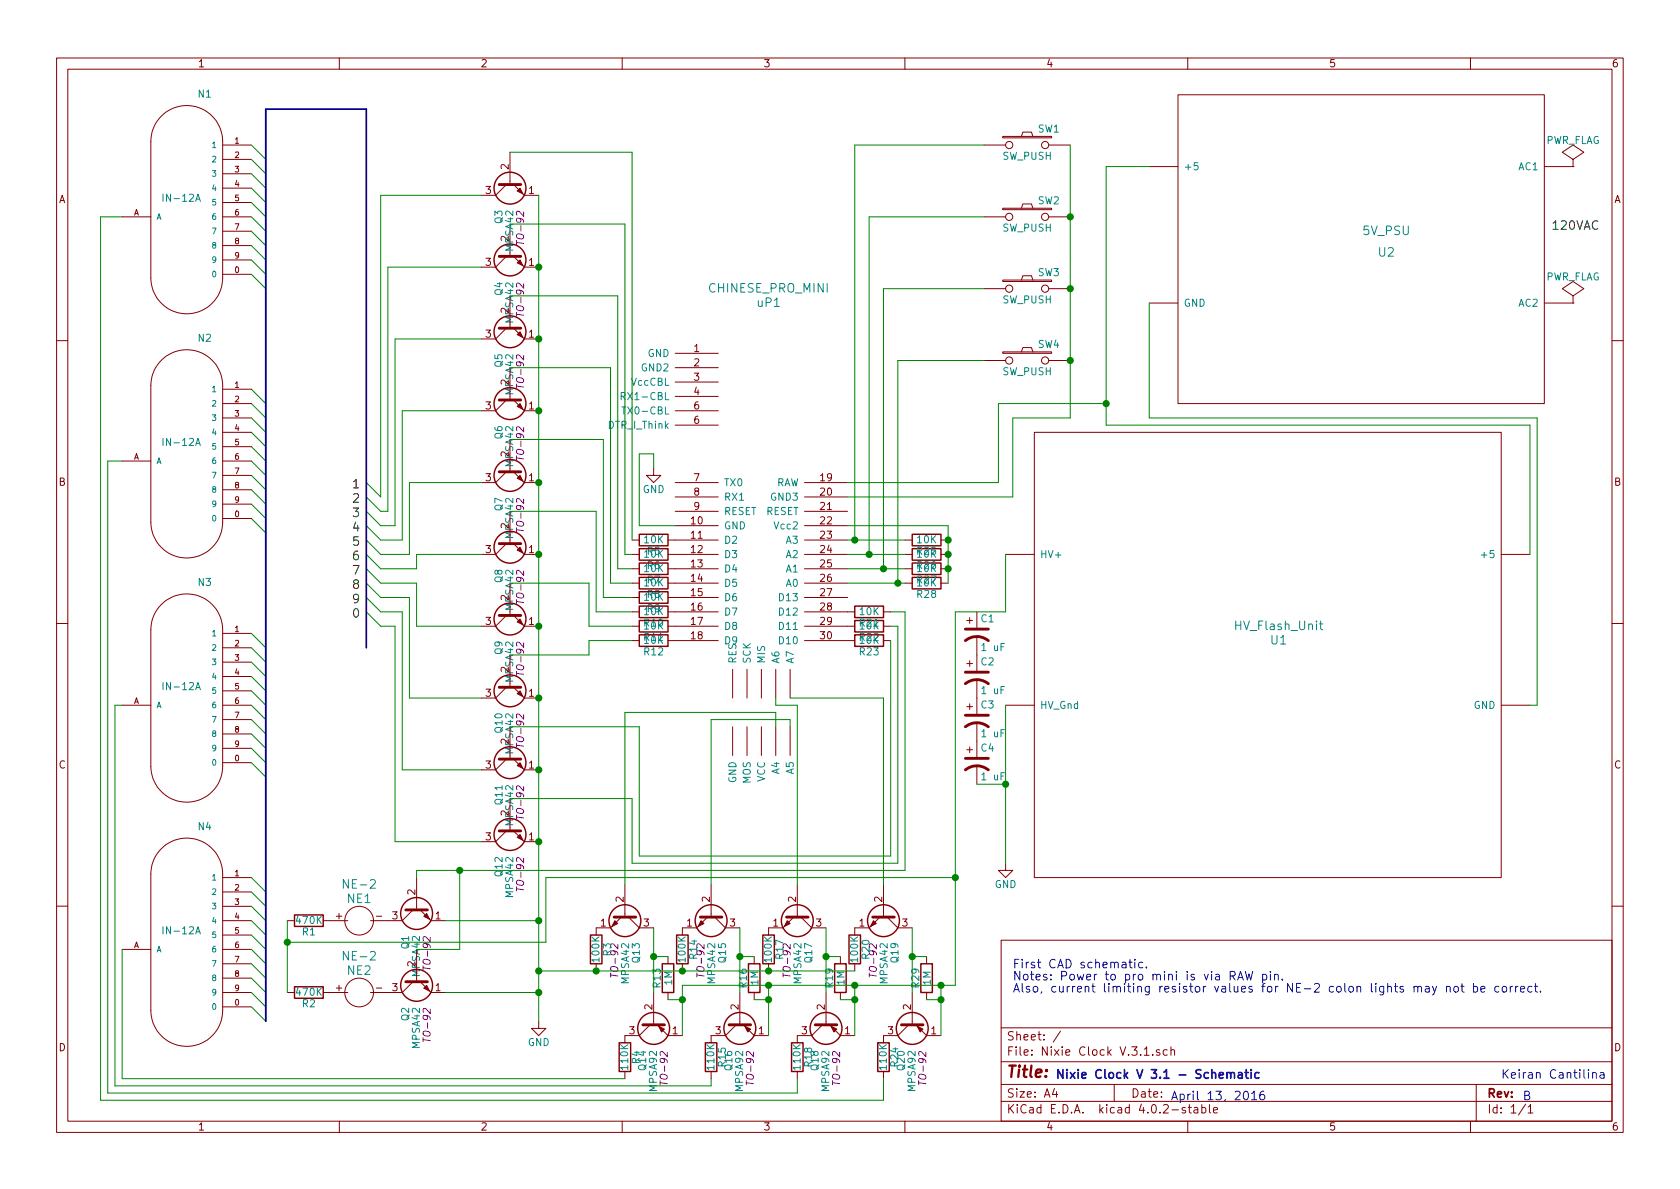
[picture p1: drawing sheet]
<svg xmlns="http://www.w3.org/2000/svg" width="297mm" height="210mm" viewBox="0 0 297 210" stroke-linecap="round" stroke-linejoin="round" font-family="sans-serif">
<g fill="none" stroke="#840000" stroke-width=".18">
<path d="M10 10.3h277v189.9h-277zM12 12.2h273v186.1h-273zM60 10.3v1.9M110 10.3v1.9M160 10.3v1.9M208.3 16.8h64.7v54.6h-64.7zM210 10.3v1.9M260 10.3v1.9M21.6 38.3h5.1M28.5 20.5a6.3 6.3 0 0 1 6.9-1.4 6.3 6.3 0 0 1 4 5.9v24.1a6.3 6.3 0 0 1-6.4 6.4 6.3 6.3 0 0 1-6.3-6.4v-24.1a6.3 6.3 0 0 1 1.8-4.5zM39.4 25.6h5M39.4 28.2h5"/>
<path d="M39.4 30.7h5M39.4 33.3h5M39.4 35.8h5M39.4 38.3h5M89.5 32.6l-1.9 1.9h-2.5M90.2 26.9v5.7M90.2 39.6v5.7M90.8 32.6l1.9 1.9h2.5M174 25.6h3.8M174 38.3h3.8M177.3 24.1h8.6v.3h-8.6zM177.3 36.8h8.6v.3h-8.6z"/>
<path d="M180.6 24.1l.2-.7h1.6l.2 .7M180.6 36.8l.2-.7h1.6l.2 .7M185.4 25.6h3.8M185.4 38.3h3.8M203.2 29.5h5.1M273 29.5h5.1M278.1 29.5h.1M278.1 28.2l1.9-1.3-1.9-1.3-1.9 1.3 1.9 1.3v1.3M39.4 48.5h5M39.4 40.9h5M39.4 43.4h5M39.4 46h5"/>
<path d="M89.5 45.3l-1.9 1.9h-2.5M89.5 58l-1.9 1.9h-2.5M90.2 52.3v5.7M90.8 45.3l1.9 1.9h2.5M90.8 58l1.9 1.9h2.5M174 51h3.8M177.3 49.5h8.6v.3h-8.6zM180.6 49.5l.2-.7h1.6l.2 .7M185.4 51h3.8M203.2 53.6h5.1M273 53.6h5.1M278.1 53.6h.1"/>
<path d="M278.1 52.3l1.9-1.3-1.9-1.2-1.9 1.2 1.9 1.3v1.3M10 60.2h2M28.5 63.7a6.3 6.3 0 0 1 6.9-1.4 6.3 6.3 0 0 1 4 5.9v24.1a6.3 6.3 0 0 1-6.4 6.4 6.3 6.3 0 0 1-6.3-6.4v-24.1a6.3 6.3 0 0 1 1.8-4.5zM39.4 68.8h5M39.4 71.4h5M39.4 73.9h5M39.4 76.4h5M39.4 79h5M89.5 70.7l-1.9 1.9h-2.5M90.2 65v5.7M90.2 77.7v5.7M90.8 70.7l1.9 1.9h2.5"/>
<path d="M119.4 72.6h7.6M119.4 62.5h7.6M119.4 65h7.6M119.4 67.6h7.6M119.4 70.1h7.6M119.4 75.2h7.6M174 63.7h3.8M177.3 62.2h8.6v.3h-8.6zM180.6 62.2l.2-.7h1.6l.2 .7M182.9 76.4h82.5v78.8h-82.5zM185.4 63.7h3.8M285 60.2h2"/>
<path d="M21.6 81.5h5.1M39.4 91.7h5M39.4 81.5h5M39.4 84.1h5M39.4 86.6h5M39.4 89.1h5M89.5 83.4l-1.9 1.9h-2.5M89.5 96.1l-1.9 1.9h-2.5M90.2 90.4v5.7M90.8 83.4l1.9 1.9h2.5M90.8 96.1l1.9 1.9h2.5M111.8 98h1.2"/>
<path d="M111.8 95.5h1.2M115.6 82.8v1.3h1.2l-1.2 1.2-1.3-1.2h1.3M118.1 98h8.9M118.1 95.5h8.9M119.4 85.3h7.6M119.4 87.9h7.6M119.4 90.4h7.6M119.4 93h7.6M142.2 85.3h7.7M142.2 98h7.7M142.2 95.5h7.7M142.2 87.9h7.7"/>
<path d="M142.2 90.4h7.7M142.2 93h7.7M160 98h1.3M160 95.5h1.3M166.4 98h1.2M166.4 95.5h1.2M177.8 98h5.1M265.4 98h5.1M10 110.3h2M28.5 106.9a6.3 6.3 0 0 1 6.9-1.4 6.3 6.3 0 0 1 4 5.9v24.1a6.3 6.3 0 0 1-6.4 6.4 6.3 6.3 0 0 1-6.3-6.4v-24.1a6.3 6.3 0 0 1 1.8-4.5zM39.4 112h5M39.4 114.5h5"/>
<path d="M39.4 117.1h5M39.4 119.6h5M89.5 108.8l-1.9 1.9h-2.5M90.2 103.1v5.7M90.2 115.8v5.7M90.8 108.8l1.9 1.9h2.5M111.8 110.7h1.2M111.8 100.6h1.2M111.8 103.1h1.2M111.8 105.7h1.2M111.8 108.2h1.2M111.8 113.3h1.2"/>
<path d="M118.1 110.7h8.9M118.1 100.6h8.9M118.1 103.1h8.9M118.1 105.7h8.9M118.1 108.2h8.9M118.1 113.3h8.9M129.5 118.4v5M132.1 118.4v5M134.6 118.4v5M137.2 118.4v5M139.7 118.4v5M142.2 110.7h8.9"/>
<path d="M142.2 100.6h7.7M142.2 103.1h7.7M142.2 105.7h7.7M142.2 108.2h8.9M142.2 113.3h8.9M156.2 110.7h1.3M156.2 108.2h1.3M156.2 113.3h1.3M160 100.6h1.3M160 103.1h1.3M166.4 100.6h1.2M166.4 103.1h1.2"/>
<path d="M170.9 109.7h1.1M170.9 117.3h1.1M171.4 109.2v1M171.4 116.8v1.1M172.7 108.2v2.8M172.7 112.5v6.1M285 110.3h2M21.6 124.7h5.1M39.4 134.9h5M39.4 122.2h5M39.4 124.7h5M39.4 127.2h5"/>
<path d="M39.4 129.8h5M39.4 132.3h5M89.5 121.5l-1.9 1.9h-2.5M89.5 134.2l-1.9 1.9h-2.5M90.2 128.5v5.7M90.8 121.5l1.9 1.9h2.5M90.8 134.2l1.9 1.9h2.5M129.5 128.5v5.1M132.1 128.5v5.1M134.6 128.5v5.1M137.2 128.5v5.1M139.7 128.5v5.1"/>
<path d="M170.9 125h1.1M170.9 132.6h1.1M171.4 124.5v1M171.4 132.1v1M172.7 120.1v6.1M172.7 127.8v6.1M172.7 135.4v3.3M177.8 124.7h5.1M265.4 124.7h5.1M28.5 150.1a6.3 6.3 0 0 1 6.9-1.4 6.3 6.3 0 0 1 4 5.9v24.1a6.3 6.3 0 0 1-6.4 6.3 6.3 6.3 0 0 1-6.3-6.3v-24.1a6.3 6.3 0 0 1 1.8-4.5zM39.4 155.2h5M39.4 157.7h5"/>
<path d="M73.7 155.2v5.7M89.5 146.9l-1.9 1.9h-2.5M90.2 141.2v5.7M90.8 146.9l1.9 1.9h2.5M110.5 156.5v5.7M125.7 156.5v5.7M141 156.5v5.7M156.2 156.5v5.7M177.8 152.6v1.3h1.3l-1.3 1.3-1.3-1.3h1.3M10 160.2h2M21.6 167.9h5.1M39.4 178h5"/>
<path d="M39.4 160.3h5M39.4 162.8h5M39.4 165.3h5M39.4 167.9h5M39.4 170.4h5M39.4 173h5M39.4 175.5h5M50.8 162.8h1.3M50.8 175.5h1.3M57.1 162.8h4.4M57.1 175.5h4.4M73 160.9l-1.9 1.9h-5.6"/>
<path d="M73 173.6l-1.9 1.9h-5.6M73.7 167.9v5.7M74.3 160.9l1.9 1.9h2.5M74.3 173.6l1.9 1.9h2.5M105.4 170.4v1.3M109.9 162.2l-2 1.9h-2.5v1.2M111.1 162.2l1.9 1.9h2.6M115.6 175.5v5.7M118.1 169.2v1.2M118.1 175.5v1.3M120.6 170.4v1.3M125.1 162.2l-1.9 1.9h-2.6v1.2"/>
<path d="M126.4 162.2l1.9 1.9h2.5M130.8 175.5v5.7M133.3 169.2v1.2M133.3 175.5v1.3M135.9 170.4v1.3M140.3 162.2l-1.9 1.9h-2.5v1.2M141.6 162.2l1.9 1.9h2.5M146 175.5v5.7M148.6 169.2v1.2M148.6 175.5v1.3M151.1 170.4v1.3M155.6 162.2l-1.9 1.9h-2.6v1.2"/>
<path d="M156.8 162.2l1.9 1.9h2.6M161.3 175.5v5.7M163.8 169.2v1.2M163.8 175.5v1.3M177 166.3h108v32h-108zM285 160.2h2M60 198.3v1.9M95.2 180.6v1.3h1.3l-1.3 1.2-1.2-1.2h1.2M110 198.3v1.9M110.5 189.5v1.2M114.9 181.2l-1.9 1.9h-2.5v1.3M116.2 181.2l1.9 1.9h2.5"/>
<path d="M125.7 189.5v1.2M130.2 181.2l-1.9 1.9h-2.6v1.3M131.4 181.2l1.9 1.9h2.6M141 189.5v1.2M145.4 181.2l-1.9 1.9h-2.5v1.3M146.7 181.2l1.9 1.9h2.5M156.2 189.5v1.2M160 198.3v1.9M160.7 181.2l-2 1.9h-2.5v1.3M161.9 181.2l1.9 1.9h2.6M177 194.8h108M177 191.8h108"/>
<path d="M177 187.8h108M177 181.8h108M186.4 192.5l-.3 1h.9M186.8 193v1M187.5 182.3l-1.3 2M197 191.8v3M202.3 186.6h.9M203.8 186.5v.1M205 185.7a.37 .37 0 0 0-.6 .1l.1 .2 .5 .2 .1 .1-.2 .3-.5-.1M206.4 185.7l-.5-.1-.2 .3v.6l.2 .1 .5-.1M207 185.7l.2-.1 .4 .1 .1 .9M207 185.1v1.5"/>
<path d="M209.6 195.9a.37 .37 0 0 0-.6 .1l.1 .3 .5 .1 .1 .1-.3 .3-.4-.1M210 198.3v1.9M210.1 195.8h.5M210.3 195.3v1.3l.3 .2M211.2 195.9h.5l.1 .9M211.8 196.2l-.5 .1-.2 .2 .2 .3 .5-.1M212.5 195.9l.4-.1 .3 .3-.1 .6h-.6M212.5 195.3v1.5M213.8 195.3v1.3l.2 .2M214.6 196.3l.7-.1-.1-.3-.4-.1-.2 .2v.7h.6M260 198.3v1.9M261 191.8v6.5"/>
<path d="M269.7 195.2l-1.2 2M270.2 195.8l.4-.5v1.5M270.2 196.8h.8"/>
<circle cx="178.4" cy="38.3" r=".63"/>
<circle cx="178.4" cy="25.6" r=".63"/>
<circle cx="184.8" cy="38.3" r=".63"/>
<circle cx="184.8" cy="25.6" r=".63"/>
<circle cx="178.4" cy="51" r=".63"/>
<circle cx="184.8" cy="51" r=".63"/>
<circle cx="178.4" cy="63.7" r=".63"/>
<circle cx="184.8" cy="63.7" r=".63"/>
<circle cx="63.5" cy="175.5" r="2.54"/>
<circle cx="63.5" cy="162.8" r="2.54"/>
</g>
<path d="M34.6 35.6l.4-1.3 .4 1.3M34.6 78.8l.4-1.3 .4 1.3M109.8 70.1l.6-.1 .1-.5-.7-.1v1.3M110 72h.7M110.1 70.1l.4 .6M233.3 110.3h.6M233.5 109.8v1.3l.4 .2M34.6 122l.4-1.3 .4 1.3M34.6 165.1l.4-1.2 .4 1.2" fill="none" stroke="#008484" stroke-width=".18"/>
<g fill="none" stroke="#008400" stroke-width=".18">
<path d="M21.6 38.3h-3.8v156.3h138.4v-3.9M44.4 25.6l2.6 2.6M44.4 28.2l2.6 2.5M44.4 30.7l2.6 2.6M44.4 33.3l2.6 2.5M44.4 35.8l2.6 2.5M44.4 38.3l2.6 2.6M85.1 34.5h-17.8v53.4l-2.5-2.6M90.2 39.6h20.3v58.4h1.3M90.2 26.9h21.6v68.6M95.2 34.5v146.1M174 25.6h-22.9v69.9"/>
<path d="M174 38.3h-20.3v59.7M189.2 25.6v48.3h-10.1v14h-29.2M203.2 29.5h-7.6v45.7h74.9v22.8M44.4 40.9l2.6 2.5M44.4 43.4l2.6 2.6M44.4 46l2.6 2.5M44.4 48.5l2.6 2.5M85.1 47.2h-16.5v43.2h-1.3l-2.5-2.5M85.1 59.9h-15.3v33.1h-2.5l-2.5-2.6M90.2 52.3h19v48.3h2.6M174 51h-17.8v49.6M203.2 53.6v20.3h68.6v50.8h-1.3"/>
<path d="M44.4 68.8l2.6 2.6M44.4 71.4l2.6 2.5M44.4 73.9l2.6 2.5M44.4 76.4l2.6 2.6M44.4 79l2.6 2.5M85.1 72.6h-14v22.9h-3.8l-2.5-2.5M90.2 65h17.7v38.1h3.9M90.2 77.7h16.5v28h5.1M174 63.7h-15.3v39.4M195.6 71.4h-19.1v13.9h-26.6M21.6 81.5h-2.6v111.8h122v-2.6M44.4 81.5l2.6 2.6"/>
<path d="M44.4 84.1l2.6 2.5M44.4 86.6l2.6 2.5M44.4 89.1l2.6 2.6M44.4 91.7l2.6 2.5M64.8 98l2.5 2.6h6.4v-2.6h11.4M85.1 85.3h-12.7v12.7h-5.1l-2.5-2.5M90.2 90.4h15.2v17.8h6.4M115.6 82.8v-2.5h-2.6v12.7h6.4M149.9 93h17.7v10.1M149.9 95.5h10.1M149.9 98h10.1M177.8 98v10.2h-8.9v66h-48.3v8.9"/>
<path d="M44.4 112l2.6 2.5M44.4 114.5l2.6 2.6M44.4 117.1l2.6 2.5M44.4 119.6l2.6 2.6M64.8 100.6l2.5 2.5h6.4v7.6h11.4M64.8 103.1l2.5 2.6h5.1v17.7h12.7M64.8 105.7l2.5 2.5h3.8v27.9h14M64.8 108.2l2.5 2.5h2.5v38.1h15.3M90.2 103.1h13.9v7.6h7.7M111.8 113.3h-7.7v2.5h-13.9M149.9 100.6h10.1M149.9 103.1h10.1"/>
<path d="M157.5 108.2h2.5v45.7h-86.3v1.3M157.5 110.7h1.2v41.9h-46.9v-11.4h-21.6M157.5 113.3v38.1h-44.5v-22.9h-22.8M21.6 124.7h-1.3v67.3h105.4v-1.3M44.4 122.2l2.6 2.5M44.4 124.7l2.6 2.5M44.4 127.2l2.6 2.6M44.4 129.8l2.6 2.5M44.4 132.3l2.6 2.6M44.4 134.9l2.6 2.5M137.2 128.5v-2.5h-26.7v30.5M137.2 123.4v1.3h3.8v31.8"/>
<path d="M139.7 123.4h16.5v33.1M139.7 128.5v-1.3h-14v29.3M172.7 138.7h5.1M177.8 124.7v27.9M44.4 155.2l2.6 2.5M44.4 157.7l2.6 2.6M81.3 153.9v14h-7.6M168.9 155.2h-72.4v11.4h-45.7M21.6 167.9v22.8h88.9M44.4 160.3l2.6 2.5M44.4 162.8l2.6 2.5M44.4 165.3l2.6 2.6"/>
<path d="M44.4 167.9l2.6 2.5M44.4 170.4l2.6 2.6M44.4 173l2.6 2.5M44.4 175.5l2.6 2.5M44.4 178l2.6 2.6M50.8 162.8v12.7M78.7 162.8h16.5M78.7 175.5h16.5M95.2 171.7h55.9M115.6 164.1v11.4M115.6 169.2h2.5M118.1 176.8h2.5"/>
<path d="M130.8 164.1v11.4M130.8 169.2h2.5M133.3 176.8h2.6M135.9 174.2v8.9M146 164.1v11.4M146 169.2h2.6M148.6 176.8h2.5M151.1 174.2v8.9M161.3 164.1v11.4M161.3 169.2h2.5M163.8 176.8h2.6M166.4 174.2v8.9"/>
</g>
<g fill="none" stroke="#840000" stroke-width=".25">
<path d="M113 94.5h5.1v2h-5.1zM113 97h5.1v2.1h-5.1zM113 99.6h5.1v2h-5.1zM161.3 99.6h5.1v2h-5.1zM161.3 97h5.1v2.1h-5.1zM161.3 94.5h5.1v2h-5.1zM113 102.1h5.1v2h-5.1zM113 104.6h5.1v2.1h-5.1zM113 107.2h5.1v2h-5.1zM113 109.7h5.1v2.1h-5.1zM113 112.3h5.1v2h-5.1zM151.1 109.7h5.1v2.1h-5.1z"/>
<path d="M151.1 112.3h5.1v2h-5.1zM151.1 107.2h5.1v2h-5.1zM161.3 102.1h5.1v2h-5.1zM52.1 161.8h5v2h-5zM52.1 174.5h5v2h-5zM104.4 165.3h2v5.1h-2zM117.1 170.4h2v5.1h-2zM119.6 165.3h2.1v5.1h-2.1zM132.3 170.4h2.1v5.1h-2.1zM134.9 165.3h2v5.1h-2zM147.6 170.4h2v5.1h-2zM150.1 165.3h2v5.1h-2z"/>
<path d="M162.8 170.4h2v5.1h-2zM109.5 184.4h2v5.1h-2zM124.7 184.4h2v5.1h-2zM140 184.4h2v5.1h-2zM155.2 184.4h2v5.1h-2z"/>
<circle cx="90.2" cy="33.3" r="2.82"/>
<circle cx="90.2" cy="46" r="2.82"/>
<circle cx="90.2" cy="58.7" r="2.82"/>
<circle cx="90.2" cy="71.4" r="2.82"/>
<circle cx="90.2" cy="96.8" r="2.82"/>
<circle cx="90.2" cy="84.1" r="2.82"/>
<circle cx="90.2" cy="109.5" r="2.82"/>
<circle cx="90.2" cy="122.2" r="2.82"/>
<circle cx="90.2" cy="134.9" r="2.82"/>
<circle cx="90.2" cy="147.6" r="2.82"/>
<circle cx="73.7" cy="161.5" r="2.82"/>
<circle cx="73.7" cy="174.2" r="2.82"/>
<circle cx="110.5" cy="162.8" r="2.82"/>
<circle cx="125.7" cy="162.8" r="2.82"/>
<circle cx="141" cy="162.8" r="2.82"/>
<circle cx="156.2" cy="162.8" r="2.82"/>
<circle cx="115.6" cy="181.9" r="2.82"/>
<circle cx="130.8" cy="181.9" r="2.82"/>
<circle cx="146" cy="181.9" r="2.82"/>
<circle cx="161.3" cy="181.9" r="2.82"/>
</g>
<g fill="none" stroke="#840000" stroke-width=".51">
<path d="M88.3 32.6h3.8M88.3 45.3h3.8M88.3 58h3.8M88.3 70.7h3.8M88.3 83.4h3.8M88.3 96.1h3.8M88.3 108.8h3.8M170.7 113.3a3.3 3.3 0 0 1 4.1 0M170.7 111.2h4.1M170.7 118.9h4.1M88.3 121.5h3.8M88.3 134.2h3.8"/>
<path d="M170.7 120.9a3.3 3.3 0 0 1 4.1 0M170.7 128.5a3.3 3.3 0 0 1 4.1 0M170.7 136.1a3.3 3.3 0 0 1 4.1 0M170.7 126.5h4.1M170.7 134.1h4.1M88.3 146.9h3.8M71.8 160.9h3.8M71.8 173.6h3.8M108.6 162.2h3.8M123.8 162.2h3.8M139.1 162.2h3.8M154.3 162.2h3.8"/>
</g>
<g fill="#840000" stroke="#840000" stroke-width=".18">
<path d="M91.4 46.5l.5-.5 .6 1z"/>
<path d="M91.4 59.2l.5-.5 .6 1z"/>
<path d="M91.4 71.9l.5-.5 .6 1z"/>
<path d="M91.4 84.6l.5-.5 .6 1z"/>
<path d="M91.4 97.3l.5-.5 .6 1z"/>
<path d="M91.4 110l.5-.5 .6 1z"/>
<path d="M91.4 122.7l.5-.5 .6 1z"/>
<path d="M91.4 135.4l.5-.5 .6 1z"/>
<path d="M91.4 148.1l.5-.5 .6 1z"/>
<path d="M91.4 33.8l.5-.5 .6 1z"/>
<path d="M108.7 162.8l.5 .5-1 .5z"/>
<path d="M124 162.8l.5 .5-1.1 .5z"/>
<path d="M139.2 162.8l.5 .5-1 .5z"/>
<path d="M154.4 162.8l.5 .5-1 .5z"/>
<path d="M116.5 181.5l1 .5-.5 .5z"/>
<path d="M131.7 181.5l1 .5-.5 .5z"/>
<path d="M146.9 181.5l1.1 .5-.6 .5z"/>
<path d="M162.2 181.5l1 .5-.5 .5z"/>
<path d="M75.4 161.5l.5 1.1-1-.6z"/>
<path d="M74.9 174.7l.5-.5 .5 1.1z"/>
</g>
<path d="M108 172.1v.7M123.2 172.1v.7M138.5 172.1v.7M153.7 172.1v.7" fill="none" stroke="#840084" stroke-width=".18"/>
<g fill="#840000" stroke="#840000" stroke-width=".51">
<path d="M113.7 181.2h3.8z"/>
<path d="M128.9 181.2h3.8z"/>
<path d="M144.1 181.2h3.9z"/>
<path d="M159.4 181.2h3.8z"/>
</g>
<path d="M216.9 189.8l.1-.1a.36 .36 0 0 1 .6 .2v.8M216.9 189.7v1M217.6 189.9a.35 .35 0 0 1 .3-.3 .35 .35 0 0 1 .4 .3v.8M219 189.7h.6v1M219.6 190l-.5 .1a.3 .3 0 0 0-.2 .3 .3 .3 0 0 0 .2 .3l.5-.1M220.1 189.7h.6M220.3 189.1v1.4l.4 .2M221.2 189.1v.2M221.2 189.7v1M222.6 189.7a.48 .48 0 0 0-.7 .1v.7a.48 .48 0 0 0 .7 .1" fill="none" stroke="#0000c2" stroke-width=".3"/>
<g fill="none" stroke="#0000c2" stroke-width=".18">
<path d="M199.6 170.1h.6M199.8 169.6v1.4l.4 .2M200.7 169.6v.2M200.7 170.1v1.1M202.1 170.2a.48 .48 0 0 0-.7 .1v.7a.48 .48 0 0 0 .7 .1M202.7 171v.2M217.5 172.6l.7-.1 .2-.2-.1-.4-.2-.1h-.6v1.5M217.9 172.6l.5 .7M218.8 173.3l.5-1.5 .5 1.5M218.9 172.9h.8M220.2 171.8l.3 1.5 .3-1.1 .3 1.1 .4-1.5M223.2 172.4a.48 .48 0 0 1 .7 0v.7a.48 .48 0 0 1-.7 .1"/>
<path d="M223.2 172.3v1.5M224.6 171.8v.1M224.6 172.3v1M225.3 172.4h.1a.36 .36 0 0 1 .6 .1v.8M225.3 172.3v1M226.7 173.1v.2M252 174.5h.6l.1 .9M252.7 174.8h-.5a.3 .3 0 0 0-.2 .3 .3 .3 0 0 0 .2 .3h.5M253.3 174.4l.3 1M254 174.4l-.5 1.4-.2 .1M255.8 174.6v-.1a.36 .36 0 0 1 .6 .1v.8M255.8 174.4v1"/>
<path d="M257.1 174.6l.3-.2 .4 .2 .1 .6-.2 .2h-.3l-.3-.1zM258.3 174.4h.6M258.5 173.9v1.3l.4 .2M260.5 174.5a.48 .48 0 0 1 .7 .1v.7a.48 .48 0 0 1-.7 .1M260.5 173.9v1.5M261.8 174.9l.8-.1-.1-.3-.4-.1-.3 .2 .1 .8h.6M265 174.5a.48 .48 0 0 0-.6 .1v.7a.48 .48 0 0 0 .6 .1M265.7 174.6l.2-.2 .4 .2 .1 .6-.2 .2h-.3l-.2-.1zM267 174.4v1M267.5 174.4l-.3 .1-.2 .2M268 174.4v1M268.4 174.4l-.3 .1-.1 .2"/>
<path d="M268.8 174.9l.8-.1-.1-.3-.4-.1-.3 .2 .1 .8h.6M270.9 174.5a.48 .48 0 0 0-.7 .1v.7a.48 .48 0 0 0 .7 .1M271.3 174.4h.6M271.5 173.9v1.3l.4 .2M272.4 175.3v.1M221.3 193.4l.4-.4v1.5M221.3 194.5h.9M223.5 193a.62 .62 0 0 0-.8 .6l.1 .7a.48 .48 0 0 0 .8-.1l-.1-.5a.48 .48 0 0 0-.8 .1M281.6 189.8l.1-.1a.36 .36 0 0 1 .5 .2v.8M281.6 189.7v1M283 189.7h.5l.1 1M283.6 190l-.5 .1a.3 .3 0 0 0-.2 .3 .3 .3 0 0 0 .2 .3l.5-.1"/>
</g>
<path d="M64.8 114.5v-95.2h-17.8v161.3" fill="none" stroke="#000084" stroke-width=".3"/>
<g fill="#008400" stroke="#008400" stroke-width=".25">
<circle cx="95.3" cy="47.2" r=".51"/>
<circle cx="95.3" cy="59.9" r=".51"/>
<circle cx="95.3" cy="72.6" r=".51"/>
<circle cx="95.3" cy="85.3" r=".51"/>
<circle cx="95.3" cy="98" r=".51"/>
<circle cx="95.3" cy="110.7" r=".51"/>
<circle cx="95.3" cy="123.4" r=".51"/>
<circle cx="95.3" cy="136.1" r=".51"/>
<circle cx="95.3" cy="148.8" r=".51"/>
<circle cx="135.9" cy="171.7" r=".51"/>
<circle cx="120.7" cy="171.7" r=".51"/>
<circle cx="95.3" cy="171.7" r=".51"/>
<circle cx="105.4" cy="171.7" r=".51"/>
<circle cx="135.9" cy="174.2" r=".51"/>
<circle cx="151.1" cy="174.2" r=".51"/>
<circle cx="166.4" cy="174.2" r=".51"/>
<circle cx="115.6" cy="169.2" r=".51"/>
<circle cx="120.7" cy="176.8" r=".51"/>
<circle cx="130.8" cy="169.2" r=".51"/>
<circle cx="135.9" cy="176.8" r=".51"/>
<circle cx="146.1" cy="169.2" r=".51"/>
<circle cx="151.1" cy="176.8" r=".51"/>
<circle cx="161.3" cy="169.2" r=".51"/>
<circle cx="166.4" cy="176.8" r=".51"/>
<circle cx="95.3" cy="162.8" r=".51"/>
<circle cx="95.3" cy="175.5" r=".51"/>
<circle cx="81.3" cy="153.9" r=".51"/>
<circle cx="168.9" cy="155.2" r=".51"/>
<circle cx="50.8" cy="166.6" r=".51"/>
<circle cx="167.6" cy="100.6" r=".51"/>
<circle cx="167.6" cy="98" r=".51"/>
<circle cx="167.6" cy="95.5" r=".51"/>
<circle cx="189.2" cy="38.3" r=".51"/>
<circle cx="189.2" cy="51" r=".51"/>
<circle cx="189.2" cy="63.7" r=".51"/>
<circle cx="158.8" cy="103.1" r=".51"/>
<circle cx="156.2" cy="100.6" r=".51"/>
<circle cx="153.7" cy="98" r=".51"/>
<circle cx="151.1" cy="95.5" r=".51"/>
<circle cx="195.6" cy="71.4" r=".51"/>
<circle cx="177.8" cy="138.7" r=".51"/>
</g>
<text font-size="2.8" fill="#840000" x="178" y="190.5">Title:</text>
<g font-size="2.1" fill="#008484">
<text x="241" y="41.6">5V_PSU</text>
<text x="243.8" y="45.4">U2</text>
<text x="125.5" y="51.7">CHINESE_PRO_MINI</text>
<text x="134" y="54.3">uP1</text>
<text x="218.6" y="111.4">HV_Flash_Unit</text>
<text x="224.7" y="114">U1</text>
<text x="61.1" y="157.1">NE-2</text>
<text x="61.4" y="159.7">NE1</text>
<text x="61.1" y="169.8">NE-2</text>
<text x="61.4" y="172.4">NE2</text>
</g>
<g font-size="2.1">
<text x="274.3" y="40.6">120VAC</text>
<text x="62.2" y="86.4">1</text>
<text x="62.2" y="88.9">2</text>
<text x="62.2" y="91.4">3</text>
<text x="62.2" y="94">4</text>
<text x="62.2" y="96.5">5</text>
<text x="62.2" y="99.1">6</text>
<text x="62.2" y="101.6">7</text>
<text x="62.2" y="104.1">8</text>
<text x="62.2" y="106.7">9</text>
<text x="62.2" y="109.2">0</text>
</g>
<g font-size="2.1" fill="#0000c2">
<text x="179.1" y="171.2">First CAD schematic.</text>
<text x="179.1" y="173.4">Notes: Power to pro mini is via RAW pin.</text>
<text x="179.1" y="175.5">Also, current limiting resistor values for NE-2 colon lights may not be correct.</text>
<text x="186.7" y="190.7">Nixie Clock V 3.1 - Schematic</text>
<text x="265.4" y="190.7">Keiran Cantilina</text>
<text x="207" y="194.6">April 13, 2016</text>
<text x="269.2" y="194.6">B</text>
</g>
<g font-size="2.1" fill="#840000">
<text x="178" y="184">Sheet: /</text>
<text x="178" y="186.7">File: Nixie Clock V.3.1.sch</text>
<text x="178" y="196.9">KiCad E.D.A. kicad 4.0.2-stable</text>
<text x="178" y="194.1">Size: A4</text>
<text x="200" y="194.1">Date:</text>
<text x="263" y="194.1">Rev:</text>
<text x="263" y="196.9">Id: 1/1</text>
</g>
<g font-size="1.8" fill="#840000">
<text x="35" y="11.9">1</text>
<text x="85" y="11.9">2</text>
<text x="135" y="11.9">3</text>
<text x="185" y="11.9">4</text>
<text x="235" y="11.9">5</text>
<text x="285" y="11.9">6</text>
<text x="89.9" y="29.9" transform="rotate(-90 89.9 29.9)">2</text>
<text x="10.4" y="35.9">A</text>
<text x="85.9" y="34.3">3</text>
<text x="93.5" y="34.3">1</text>
<text x="285.4" y="35.9">A</text>
<text x="85.9" y="47">3</text>
<text x="89.9" y="42.6" transform="rotate(-90 89.9 42.6)">2</text>
<text x="93.5" y="47">1</text>
<text x="85.9" y="59.7">3</text>
<text x="89.9" y="55.3" transform="rotate(-90 89.9 55.3)">2</text>
<text x="93.5" y="59.7">1</text>
<text x="122.7" y="62.2">1</text>
<text x="122.7" y="64.8">2</text>
<text x="89.9" y="68" transform="rotate(-90 89.9 68)">2</text>
<text x="122.7" y="67.3">3</text>
<text x="122.7" y="69.8">4</text>
<text x="85.9" y="72.4">3</text>
<text x="93.5" y="72.4">1</text>
<text x="122.7" y="74.9">6</text>
<text x="122.7" y="72.4">6</text>
<text x="89.9" y="80.7" transform="rotate(-90 89.9 80.7)">2</text>
<text x="10.4" y="85.9">B</text>
<text x="85.9" y="85.1">3</text>
<text x="93.5" y="85.1">1</text>
<text x="122.7" y="85.1">7</text>
<text x="122.7" y="87.6">8</text>
<text x="145.1" y="87.6">20</text>
<text x="145.1" y="85.1">19</text>
<text x="285.4" y="85.9">B</text>
<text x="89.9" y="93.4" transform="rotate(-90 89.9 93.4)">2</text>
<text x="122.2" y="92.7">10</text>
<text x="122.2" y="95.2">11</text>
<text x="122.7" y="90.2">9</text>
<text x="145.1" y="90.2">21</text>
<text x="145.1" y="92.7">22</text>
<text x="145.1" y="95.2">23</text>
<text x="85.9" y="97.8">3</text>
<text x="93.5" y="97.8">1</text>
<text x="122.2" y="97.8">12</text>
<text x="122.2" y="100.3">13</text>
<text x="145.1" y="97.8">24</text>
<text x="145.1" y="100.3">25</text>
<text x="89.9" y="106.1" transform="rotate(-90 89.9 106.1)">2</text>
<text x="122.2" y="102.9">14</text>
<text x="122.2" y="105.4">15</text>
<text x="122.2" y="107.9">16</text>
<text x="145.1" y="102.9">26</text>
<text x="145.1" y="105.4">27</text>
<text x="145.1" y="107.9">28</text>
<text x="85.9" y="110.5">3</text>
<text x="93.5" y="110.5">1</text>
<text x="122.2" y="110.5">17</text>
<text x="122.2" y="113">18</text>
<text x="145.1" y="113">30</text>
<text x="145.1" y="110.5">29</text>
<text x="89.9" y="118.8" transform="rotate(-90 89.9 118.8)">2</text>
<text x="85.9" y="123.2">3</text>
<text x="93.5" y="123.2">1</text>
<text x="89.9" y="131.5" transform="rotate(-90 89.9 131.5)">2</text>
<text x="10.4" y="135.9">C</text>
<text x="85.9" y="135.9">3</text>
<text x="93.5" y="135.9">1</text>
<text x="285.4" y="135.9">C</text>
<text x="85.9" y="148.6">3</text>
<text x="89.9" y="144.2" transform="rotate(-90 89.9 144.2)">2</text>
<text x="93.5" y="148.6">1</text>
<text x="73.4" y="158.2" transform="rotate(-90 73.4 158.2)">2</text>
<text x="110.2" y="159.5" transform="rotate(-90 110.2 159.5)">2</text>
<text x="125.5" y="159.5" transform="rotate(-90 125.5 159.5)">2</text>
<text x="140.7" y="159.5" transform="rotate(-90 140.7 159.5)">2</text>
<text x="156" y="159.5" transform="rotate(-90 156 159.5)">2</text>
<text x="59.4" y="162.6">+</text>
<text x="66.8" y="162.6">-</text>
<text x="69.4" y="162.6">3</text>
<text x="77" y="162.6">1</text>
<text x="106.2" y="163.8">1</text>
<text x="113.8" y="163.8">3</text>
<text x="121.4" y="163.8">1</text>
<text x="129.1" y="163.8">3</text>
<text x="136.7" y="163.8">1</text>
<text x="144.3" y="163.8">3</text>
<text x="151.9" y="163.8">1</text>
<text x="159.5" y="163.8">3</text>
<text x="73.4" y="170.9" transform="rotate(-90 73.4 170.9)">2</text>
<text x="59.4" y="175.3">+</text>
<text x="66.8" y="175.3">-</text>
<text x="69.4" y="175.3">3</text>
<text x="77" y="175.3">1</text>
<text x="115.3" y="178.5" transform="rotate(-90 115.3 178.5)">2</text>
<text x="130.6" y="178.5" transform="rotate(-90 130.6 178.5)">2</text>
<text x="145.8" y="178.5" transform="rotate(-90 145.8 178.5)">2</text>
<text x="161" y="178.5" transform="rotate(-90 161 178.5)">2</text>
<text x="10.4" y="185.9">D</text>
<text x="111.3" y="182.9">3</text>
<text x="118.9" y="182.9">1</text>
<text x="126.5" y="182.9">3</text>
<text x="134.1" y="182.9">1</text>
<text x="141.8" y="182.9">3</text>
<text x="149.4" y="182.9">1</text>
<text x="157" y="182.9">3</text>
<text x="164.6" y="182.9">1</text>
<text x="285.4" y="185.9">D</text>
<text x="35" y="199.9">1</text>
<text x="85" y="199.9">2</text>
<text x="135" y="199.9">3</text>
<text x="185" y="199.9">4</text>
<text x="235" y="199.9">5</text>
<text x="285" y="199.9">6</text>
</g>
<g font-size="1.8" fill="#008484">
<text x="35.1" y="17.2">N1</text>
<text x="183.5" y="23.4">SW1</text>
<text x="177.2" y="28.2">SW_PUSH</text>
<text x="273.2" y="25.4">PWR_FLAG</text>
<text x="29.2" y="35.7">IN-12A</text>
<text x="209.3" y="30.1">+5</text>
<text x="268.5" y="30.1">AC1</text>
<text x="88.8" y="39.5" transform="rotate(-90 88.8 39.5)">Q3</text>
<text x="177.2" y="40.9">SW_PUSH</text>
<text x="183.5" y="36.1">SW2</text>
<text x="88.8" y="52.2" transform="rotate(-90 88.8 52.2)">Q4</text>
<text x="177.2" y="53.6">SW_PUSH</text>
<text x="183.5" y="48.8">SW3</text>
<text x="273.2" y="49.6">PWR_FLAG</text>
<text x="209.3" y="54.2">GND</text>
<text x="268.5" y="54.2">AC2</text>
<text x="35.1" y="60.4">N2</text>
<text x="88.8" y="64.9" transform="rotate(-90 88.8 64.9)">Q5</text>
<text x="113.5" y="65.7">GND2</text>
<text x="114.4" y="63.1">GND</text>
<text x="183.5" y="61.5">SW4</text>
<text x="110.7" y="70.7">RX1-CBL</text>
<text x="111.6" y="68.2">VccCBL</text>
<text x="177.2" y="66.3">SW_PUSH</text>
<text x="88.8" y="77.6" transform="rotate(-90 88.8 77.6)">Q6</text>
<text x="107.5" y="75.8">DTR_I_Think</text>
<text x="110.9" y="73.3">TX0-CBL</text>
<text x="29.2" y="78.8">IN-12A</text>
<text x="113.6" y="87.2">GND</text>
<text x="128" y="86">TX0</text>
<text x="128" y="88.5">RX1</text>
<text x="136.3" y="88.5">GND3</text>
<text x="137" y="86">RAW</text>
<text x="88.8" y="90.3" transform="rotate(-90 88.8 90.3)">Q7</text>
<text x="128" y="91.1">RESET</text>
<text x="128" y="93.6">GND</text>
<text x="135.3" y="91.1">RESET</text>
<text x="137.1" y="93.6">Vcc2</text>
<text x="113.9" y="96.1">10K</text>
<text x="113.9" y="98.6">10K</text>
<text x="113.9" y="101.1">10K</text>
<text x="114.5" y="98.1">R5</text>
<text x="114.5" y="100.6">R6</text>
<text x="128" y="96.1">D2</text>
<text x="128" y="98.7">D3</text>
<text x="128" y="101.2">D4</text>
<text x="139" y="96.1">A3</text>
<text x="139" y="98.7">A2</text>
<text x="139" y="101.2">A1</text>
<text x="162.2" y="101.1">10K</text>
<text x="162.2" y="98.6">10K</text>
<text x="162.2" y="96.1">10K</text>
<text x="183.9" y="98.7">HV+</text>
<text x="262.4" y="98.7">+5</text>
<text x="35.1" y="103.6">N3</text>
<text x="88.8" y="103" transform="rotate(-90 88.8 103)">Q8</text>
<text x="113.9" y="103.7">10K</text>
<text x="113.9" y="106.2">10K</text>
<text x="114.5" y="103.2">R7</text>
<text x="114.5" y="105.7">R8</text>
<text x="128" y="103.8">D5</text>
<text x="128" y="106.3">D6</text>
<text x="138" y="106.3">D13</text>
<text x="139" y="103.8">A0</text>
<text x="162.2" y="105.7">R28</text>
<text x="162.2" y="103.2">R27</text>
<text x="113.9" y="108.8">10K</text>
<text x="113.9" y="113.3">R11</text>
<text x="113.9" y="111.3">10K</text>
<text x="114.5" y="108.2">R9</text>
<text x="128" y="108.8">D7</text>
<text x="128" y="111.4">D8</text>
<text x="128" y="113.9">D9</text>
<text x="138" y="113.9">D10</text>
<text x="138" y="108.8">D12</text>
<text x="138" y="111.4">D11</text>
<text x="152" y="113.3">R22</text>
<text x="152" y="110.8">R21</text>
<text x="152" y="108.8">10K</text>
<text x="173.5" y="110">C1</text>
<text x="88.8" y="115.7" transform="rotate(-90 88.8 115.7)">Q9</text>
<text x="113.9" y="115.9">R12</text>
<text x="130.2" y="117.3" transform="rotate(-90 130.2 117.3)">RES</text>
<text x="132.7" y="117.3" transform="rotate(-90 132.7 117.3)">SCK</text>
<text x="135.3" y="117.3" transform="rotate(-90 135.3 117.3)">MIS</text>
<text x="137.8" y="117.3" transform="rotate(-90 137.8 117.3)">A6</text>
<text x="140.3" y="117.3" transform="rotate(-90 140.3 117.3)">A7</text>
<text x="152" y="115.9">R23</text>
<text x="173.5" y="117.6">C2</text>
<text x="173.8" y="115.1">1 uF</text>
<text x="29.2" y="122">IN-12A</text>
<text x="173.5" y="125.3">C3</text>
<text x="173.8" y="122.7">1 uF</text>
<text x="183.9" y="125.3">HV_Gnd</text>
<text x="260.5" y="125.3">GND</text>
<text x="88.8" y="129.5" transform="rotate(-90 88.8 129.5)">Q10</text>
<text x="173.8" y="130.3">1 uF</text>
<text x="137.8" y="136.9" transform="rotate(-90 137.8 136.9)">A4</text>
<text x="140.3" y="136.9" transform="rotate(-90 140.3 136.9)">A5</text>
<text x="173.5" y="132.9">C4</text>
<text x="173.8" y="138">1 uF</text>
<text x="88.8" y="142.2" transform="rotate(-90 88.8 142.2)">Q11</text>
<text x="130.2" y="138.6" transform="rotate(-90 130.2 138.6)">GND</text>
<text x="132.7" y="138.7" transform="rotate(-90 132.7 138.7)">MOS</text>
<text x="135.3" y="138.3" transform="rotate(-90 135.3 138.3)">VCC</text>
<text x="35.1" y="146.8">N4</text>
<text x="88.8" y="154.9" transform="rotate(-90 88.8 154.9)">Q12</text>
<text x="175.8" y="157">GND</text>
<text x="29.2" y="165.2">IN-12A</text>
<text x="52.5" y="163.4">470K</text>
<text x="53.5" y="165.4">R1</text>
<text x="72.3" y="167.8" transform="rotate(-90 72.3 167.8)">Q1</text>
<text x="106" y="170" transform="rotate(-90 106 170)">100K</text>
<text x="108" y="169" transform="rotate(-90 108 169)">R3</text>
<text x="111.2" y="173.9" transform="rotate(-90 111.2 173.9)">MPSA42</text>
<text x="113.1" y="170.2" transform="rotate(-90 113.1 170.2)">Q13</text>
<text x="121.2" y="170" transform="rotate(-90 121.2 170)">100K</text>
<text x="123.2" y="169.5" transform="rotate(-90 123.2 169.5)">R14</text>
<text x="126.4" y="173.9" transform="rotate(-90 126.4 173.9)">MPSA42</text>
<text x="128.3" y="170.2" transform="rotate(-90 128.3 170.2)">Q15</text>
<text x="136.4" y="170" transform="rotate(-90 136.4 170)">100K</text>
<text x="138.5" y="169.5" transform="rotate(-90 138.5 169.5)">R17</text>
<text x="141.7" y="173.9" transform="rotate(-90 141.7 173.9)">MPSA42</text>
<text x="143.6" y="170.2" transform="rotate(-90 143.6 170.2)">Q17</text>
<text x="151.7" y="170" transform="rotate(-90 151.7 170)">100K</text>
<text x="153.7" y="169.5" transform="rotate(-90 153.7 169.5)">R20</text>
<text x="156.9" y="173.9" transform="rotate(-90 156.9 173.9)">MPSA42</text>
<text x="158.8" y="170.2" transform="rotate(-90 158.8 170.2)">Q19</text>
<text x="52.5" y="176.1">470K</text>
<text x="53.5" y="178.1">R2</text>
<text x="116.8" y="174.6" transform="rotate(-90 116.8 174.6)">R13</text>
<text x="118.8" y="174.2" transform="rotate(-90 118.8 174.2)">1M</text>
<text x="132" y="174.6" transform="rotate(-90 132 174.6)">R16</text>
<text x="134.1" y="174.2" transform="rotate(-90 134.1 174.2)">1M</text>
<text x="147.3" y="174.6" transform="rotate(-90 147.3 174.6)">R19</text>
<text x="149.3" y="174.2" transform="rotate(-90 149.3 174.2)">1M</text>
<text x="162.5" y="174.6" transform="rotate(-90 162.5 174.6)">R29</text>
<text x="164.5" y="174.2" transform="rotate(-90 164.5 174.2)">1M</text>
<text x="72.3" y="180.5" transform="rotate(-90 72.3 180.5)">Q2</text>
<text x="93.3" y="185">GND</text>
<text x="111" y="189" transform="rotate(-90 111 189)">110K</text>
<text x="113.1" y="188.1" transform="rotate(-90 113.1 188.1)">R4</text>
<text x="114.2" y="189.2" transform="rotate(-90 114.2 189.2)">Q14</text>
<text x="126.3" y="189" transform="rotate(-90 126.3 189)">110K</text>
<text x="128.3" y="188.6" transform="rotate(-90 128.3 188.6)">R15</text>
<text x="129.5" y="189.2" transform="rotate(-90 129.5 189.2)">Q16</text>
<text x="141.5" y="189" transform="rotate(-90 141.5 189)">110K</text>
<text x="143.6" y="188.6" transform="rotate(-90 143.6 188.6)">R18</text>
<text x="144.7" y="189.2" transform="rotate(-90 144.7 189.2)">Q18</text>
<text x="156.8" y="189" transform="rotate(-90 156.8 189)">110K</text>
<text x="158.8" y="188.6" transform="rotate(-90 158.8 188.6)">R24</text>
<text x="159.9" y="189.2" transform="rotate(-90 159.9 189.2)">Q20</text>
</g>
<g font-size="1.8" fill="#840084">
<text x="90.7" y="44.3" transform="rotate(-90 90.7 44.3)">MPSA42</text>
<text x="92.6" y="42.8" transform="rotate(-90 92.6 42.8)">TO-92</text>
<text x="90.7" y="57" transform="rotate(-90 90.7 57)">MPSA42</text>
<text x="92.6" y="55.5" transform="rotate(-90 92.6 55.5)">TO-92</text>
<text x="90.7" y="69.7" transform="rotate(-90 90.7 69.7)">MPSA42</text>
<text x="92.6" y="68.2" transform="rotate(-90 92.6 68.2)">TO-92</text>
<text x="90.7" y="82.4" transform="rotate(-90 90.7 82.4)">MPSA42</text>
<text x="92.6" y="80.9" transform="rotate(-90 92.6 80.9)">TO-92</text>
<text x="90.7" y="95.1" transform="rotate(-90 90.7 95.1)">MPSA42</text>
<text x="92.6" y="93.6" transform="rotate(-90 92.6 93.6)">TO-92</text>
<text x="90.7" y="107.8" transform="rotate(-90 90.7 107.8)">MPSA42</text>
<text x="92.6" y="106.3" transform="rotate(-90 92.6 106.3)">TO-92</text>
<text x="92.6" y="119" transform="rotate(-90 92.6 119)">TO-92</text>
<text x="90.7" y="120.5" transform="rotate(-90 90.7 120.5)">MPSA42</text>
<text x="92.6" y="131.7" transform="rotate(-90 92.6 131.7)">TO-92</text>
<text x="90.7" y="133.2" transform="rotate(-90 90.7 133.2)">MPSA42</text>
<text x="90.7" y="145.9" transform="rotate(-90 90.7 145.9)">MPSA42</text>
<text x="92.6" y="144.4" transform="rotate(-90 92.6 144.4)">TO-92</text>
<text x="90.7" y="158.6" transform="rotate(-90 90.7 158.6)">MPSA42</text>
<text x="92.6" y="157.1" transform="rotate(-90 92.6 157.1)">TO-92</text>
<text x="74.2" y="172.6" transform="rotate(-90 74.2 172.6)">MPSA42</text>
<text x="76.1" y="171.1" transform="rotate(-90 76.1 171.1)">TO-92</text>
<text x="109.3" y="172.3" transform="rotate(-90 109.3 172.3)">TO-92</text>
<text x="124.5" y="172.3" transform="rotate(-90 124.5 172.3)">TO-92</text>
<text x="139.8" y="172.3" transform="rotate(-90 139.8 172.3)">TO-92</text>
<text x="155" y="172.3" transform="rotate(-90 155 172.3)">TO-92</text>
<text x="74.2" y="185.3" transform="rotate(-90 74.2 185.3)">MPSA42</text>
<text x="76.1" y="183.8" transform="rotate(-90 76.1 183.8)">TO-92</text>
<text x="118" y="191.4" transform="rotate(-90 118 191.4)">TO-92</text>
<text x="133.3" y="191.4" transform="rotate(-90 133.3 191.4)">TO-92</text>
<text x="148.5" y="191.4" transform="rotate(-90 148.5 191.4)">TO-92</text>
<text x="163.8" y="191.4" transform="rotate(-90 163.8 191.4)">TO-92</text>
<text x="116.1" y="192.9" transform="rotate(-90 116.1 192.9)">MPSA92</text>
<text x="131.4" y="192.9" transform="rotate(-90 131.4 192.9)">MPSA92</text>
<text x="146.6" y="192.9" transform="rotate(-90 146.6 192.9)">MPSA92</text>
<text x="161.8" y="192.9" transform="rotate(-90 161.8 192.9)">MPSA92</text>
</g>
<g font-size="1.4" fill="#008484">
<text x="37.6" y="26.2">1</text>
<text x="37.6" y="28.7">2</text>
<text x="37.6" y="31.2">3</text>
<text x="37.6" y="33.8">4</text>
<text x="27.7" y="38.9">A</text>
<text x="37.6" y="36.3">5</text>
<text x="37.6" y="38.9">6</text>
<text x="37.6" y="41.4">7</text>
<text x="37.6" y="43.9">8</text>
<text x="37.6" y="46.5">9</text>
<text x="37.6" y="49">0</text>
<text x="37.6" y="69.3">1</text>
<text x="37.6" y="71.9">2</text>
<text x="37.6" y="74.4">3</text>
<text x="37.6" y="77">4</text>
<text x="27.7" y="82">A</text>
<text x="37.6" y="79.5">5</text>
<text x="37.6" y="82">6</text>
<text x="37.6" y="84.6">7</text>
<text x="37.6" y="87.1">8</text>
<text x="37.6" y="89.7">9</text>
<text x="37.6" y="92.2">0</text>
<text x="37.6" y="112.5">1</text>
<text x="37.6" y="115.1">2</text>
<text x="37.6" y="117.6">3</text>
<text x="27.7" y="125.2">A</text>
<text x="37.6" y="120.1">4</text>
<text x="37.6" y="122.7">5</text>
<text x="37.6" y="125.2">6</text>
<text x="37.6" y="127.8">7</text>
<text x="37.6" y="130.3">8</text>
<text x="37.6" y="135.4">0</text>
<text x="37.6" y="132.8">9</text>
<text x="37.6" y="155.7">1</text>
<text x="37.6" y="158.2">2</text>
<text x="37.6" y="160.8">3</text>
<text x="37.6" y="163.3">4</text>
<text x="37.6" y="165.9">5</text>
<text x="27.7" y="168.4">A</text>
<text x="37.6" y="168.4">6</text>
<text x="37.6" y="170.9">7</text>
<text x="37.6" y="173.5">8</text>
<text x="37.6" y="178.6">0</text>
<text x="37.6" y="176">9</text>
</g>
<g font-size="1.4" fill="#840000">
<text x="41.5" y="25.4">1</text>
<text x="41.5" y="27.9">2</text>
<text x="41.5" y="30.5">3</text>
<text x="41.5" y="33">4</text>
<text x="41.5" y="35.6">5</text>
<text x="23.6" y="38.1">A</text>
<text x="41.5" y="38.1">6</text>
<text x="41.5" y="40.6">7</text>
<text x="41.5" y="43.2">8</text>
<text x="41.5" y="45.7">9</text>
<text x="41.5" y="48.3">0</text>
<text x="41.5" y="68.6">1</text>
<text x="41.5" y="71.1">2</text>
<text x="41.5" y="73.7">3</text>
<text x="41.5" y="76.2">4</text>
<text x="23.6" y="81.3">A</text>
<text x="41.5" y="78.7">5</text>
<text x="41.5" y="81.3">6</text>
<text x="41.5" y="83.8">7</text>
<text x="41.5" y="86.4">8</text>
<text x="41.5" y="88.9">9</text>
<text x="41.5" y="91.4">0</text>
<text x="41.5" y="111.8">1</text>
<text x="41.5" y="114.3">2</text>
<text x="41.5" y="116.8">3</text>
<text x="41.5" y="119.4">4</text>
<text x="23.6" y="124.5">A</text>
<text x="41.5" y="121.9">5</text>
<text x="41.5" y="124.5">6</text>
<text x="41.5" y="127">7</text>
<text x="41.5" y="129.5">8</text>
<text x="41.5" y="134.6">0</text>
<text x="41.5" y="132.1">9</text>
<text x="41.5" y="154.9">1</text>
<text x="41.5" y="157.5">2</text>
<text x="41.5" y="160">3</text>
<text x="23.6" y="167.6">A</text>
<text x="41.5" y="162.6">4</text>
<text x="41.5" y="165.1">5</text>
<text x="41.5" y="167.6">6</text>
<text x="41.5" y="170.2">7</text>
<text x="41.5" y="172.7">8</text>
<text x="41.5" y="177.8">0</text>
<text x="41.5" y="175.3">9</text>
</g>
</svg>
